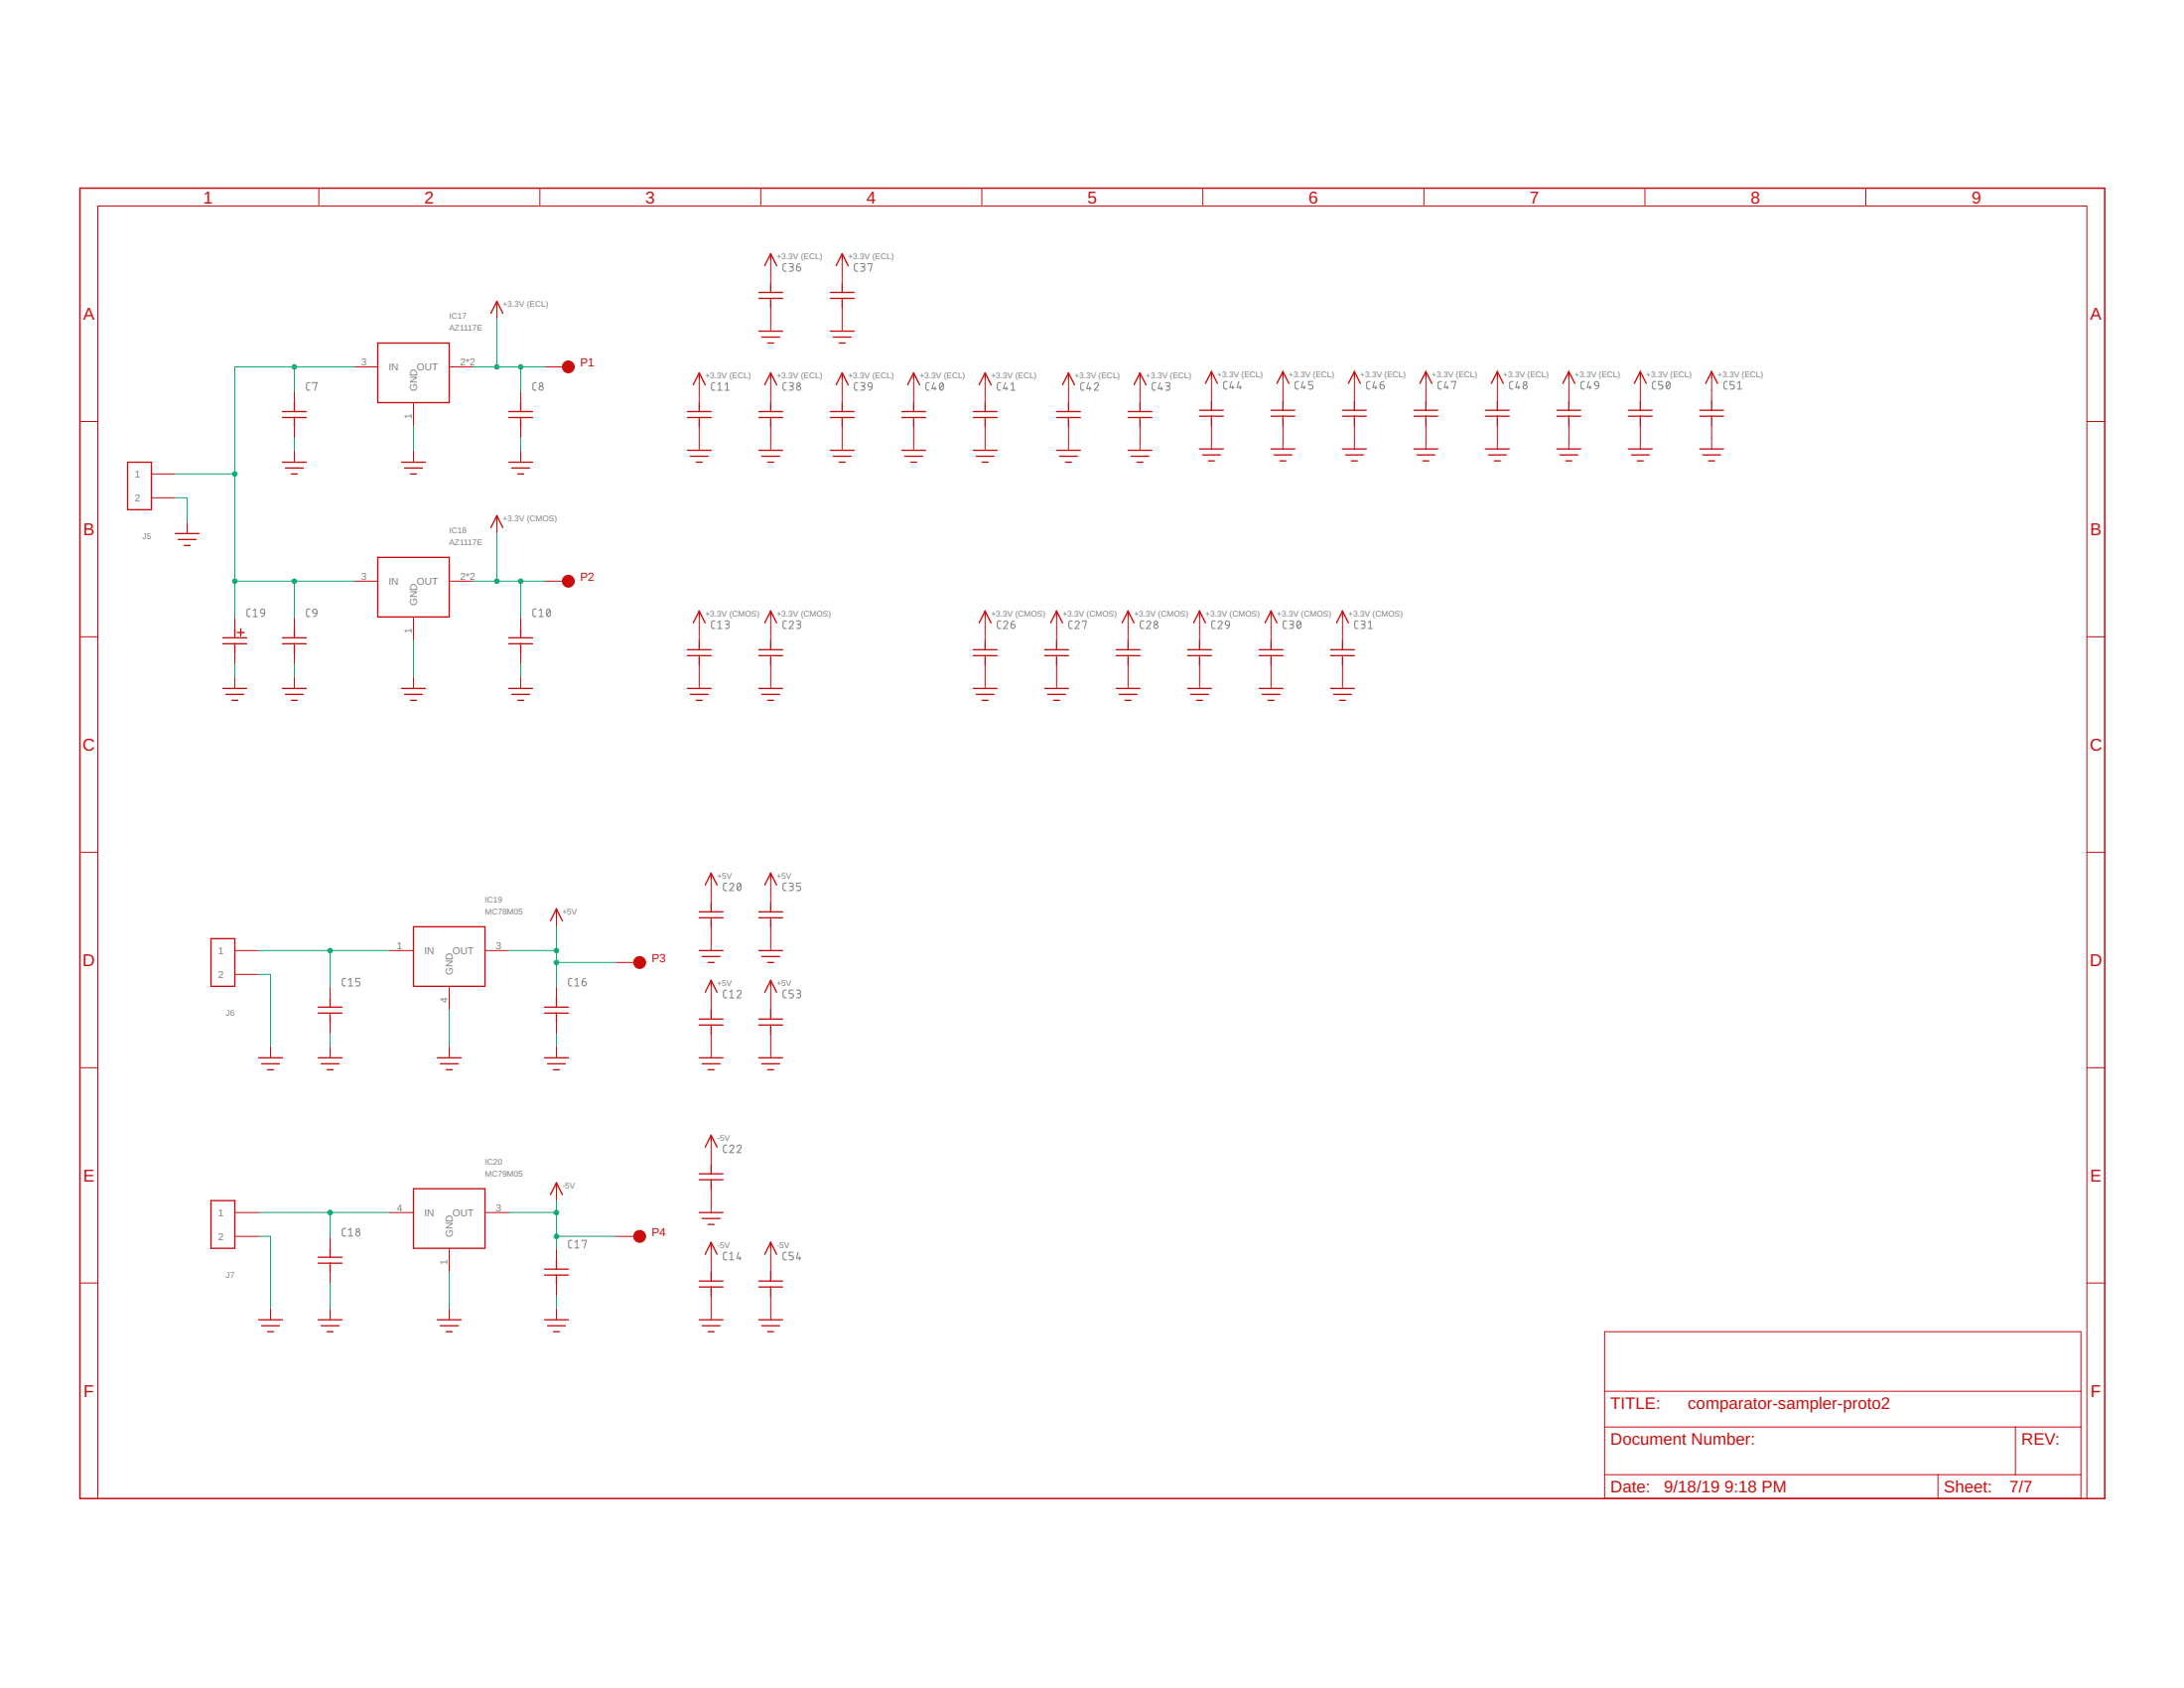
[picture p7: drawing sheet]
<svg xmlns="http://www.w3.org/2000/svg" width="279mm" height="216mm" viewBox="0 0 279 216" stroke-linecap="round" stroke-linejoin="round" font-family="sans-serif">
<g fill="none" stroke="#808080" stroke-width=".13">
<path d="M100.6 33.7h-.3l-.1 .2v.7l.2 .1h.2M101 33.7h.3a.21 .21 0 0 1 .2 .2 .21 .21 0 0 1-.2 .2h-.2M101.2 34.1a.28 .28 0 0 1 .3 .3 .28 .28 0 0 1-.3 .3h-.2M101.9 34.1h.3a.27 .27 0 0 1 .2 .3 .27 .27 0 0 1-.2 .3 .27 .27 0 0 1-.3-.3zM102.3 33.7a.43 .43 0 0 0-.4 .4M109.7 33.7h-.3l-.1 .2v.7l.2 .1h.2M110.1 33.7h.3a.21 .21 0 0 1 .2 .2 .21 .21 0 0 1-.2 .2h-.2M110.4 34.1a.28 .28 0 0 1 .2 .3 .28 .28 0 0 1-.2 .3h-.3M111 33.8v-.1h.6l-.3 1M39.6 48.9l-.3 .1-.1 .2v.6l.4 .1M40 49v-.1h.6l-.3 1M68.6 48.9l-.3 .1-.1 .2v.6l.4 .1"/>
<path d="M91.5 48.9l-.4 .1-.1 .2 .1 .6 .4 .1M91.8 49.9h.6M91.8 49.2l.3-.3v1M92.8 49.9h.5M92.8 49.2l.2-.3v1M100.6 48.9l-.3 .1-.1 .2v.6l.4 .1M101 48.9h.3l.2 .1v.3l-.4 .1M101.2 49.4h.1a.27 .27 0 0 1 .2 .3 .27 .27 0 0 1-.3 .2h-.2M109.7 48.9l-.3 .1-.1 .2v.6l.4 .1M110.1 48.9h.3l.2 .1v.3l-.4 .1M110.4 49.4h.1a.27 .27 0 0 1 .1 .3 .27 .27 0 0 1-.2 .2h-.3M111.1 49h.2a.24 .24 0 0 1 .3 .2v.3h-.5l-.1-.2z"/>
<path d="M111.6 49.5a.43 .43 0 0 1-.5 .4M118.9 48.9l-.3 .1-.2 .2 .1 .6 .1 .1h.3M119.5 48.9l-.3 .8h.6M119.6 49.5v.4M120.3 49l.1-.1a.57 .57 0 0 1 0 1 .62 .62 0 0 1-.1-.9zM120.7 49.2l-.5 .5M128 48.9l-.3 .1-.1 .2v.6l.1 .1h.3M128.6 48.9l-.2 .8h.5M128.8 49.5v.4M129.3 49.9h.6M129.3 49.2l.3-.3v1M138.7 48.9l-.3 .1-.1 .2v.6l.1 .1h.3"/>
<path d="M139.3 48.9l-.3 .8h.6M139.4 49.5v.4M140 49.2a.26 .26 0 0 1 .4-.2 .26 .26 0 0 1 0 .4l-.4 .5h.5M147.8 48.9l-.3 .1-.1 .2v.6l.1 .1h.3M148.4 48.9l-.2 .8h.5M148.6 49.5v.4M149.1 48.9h.4l.1 .1v.3l-.4 .1M149.4 49.4h.1a.27 .27 0 0 1 .2 .3 .27 .27 0 0 1-.3 .2h-.3M157 48.8h-.3l-.2 .2 .1 .7 .4 .1M157.5 48.8l-.2 .8h.6M157.7 49.3v.5M158.5 48.8l-.2 .8h.5"/>
<path d="M158.6 49.3v.5M166.1 48.8h-.3l-.1 .2v.7l.4 .1M166.7 48.8l-.2 .8h.5M166.9 49.3v.5M168 48.8h-.6v.4h.3a.27 .27 0 0 1 .3 .3 .27 .27 0 0 1-.3 .3h-.3M175.3 48.8h-.4l-.1 .2 .1 .7 .4 .1M175.8 48.8l-.2 .8h.6M176 49.3v.5M176.6 49.2h.3a.28 .28 0 0 1 .2 .4 .28 .28 0 0 1-.3 .2 .28 .28 0 0 1-.2-.3zM177 48.8a.43 .43 0 0 0-.4 .4M184.4 48.8h-.3l-.1 .2v.7l.4 .1M185 48.8l-.2 .8h.5"/>
<path d="M185.1 49.3v.5M185.7 48.9v-.1h.5l-.2 1M193.5 48.8h-.3l-.1 .2v.7l.4 .1M194.1 48.8l-.2 .8h.5M194.3 49.3v.5M202.7 48.8h-.3l-.1 .2v.7l.4 .1M203.3 48.8l-.2 .8h.5M203.4 49.3v.5M204 48.9a.28 .28 0 0 1 .3-.1 .28 .28 0 0 1 .2 .3v.2h-.3l-.2-.1zM204.5 49.3a.43 .43 0 0 1-.4 .5M211.8 48.8h-.3l-.1 .2v.7l.4 .1M212.7 48.8h-.5v.4h.3a.27 .27 0 0 1 .2 .3 .27 .27 0 0 1-.2 .3h-.3"/>
<path d="M213.3 48.8h.1a.57 .57 0 0 1 0 1 .6 .6 0 0 1-.1-1zM213.6 49l-.4 .6M221 48.8h-.3l-.1 .2v.7l.4 .1M221.9 48.8h-.6v.4h.4a.27 .27 0 0 1 .2 .3 .27 .27 0 0 1-.2 .3h-.4M222.3 49.8h.5M222.3 49l.2-.2v1M32 77.9h-.3l-.1 .2v.7l.4 .1M32.4 78.9h.5M32.4 78.1l.3-.2v1M33.4 78a.27 .27 0 0 1 .3-.1 .27 .27 0 0 1 .2 .3v.2h-.5l-.1-.2zM33.9 78.4a.43 .43 0 0 1-.5 .5M39.6 77.9h-.3l-.1 .2v.7l.4 .1"/>
<path d="M40 78a.28 .28 0 0 1 .3-.1 .28 .28 0 0 1 .3 .3v.2h-.4l-.2-.1zM40.6 78.4a.43 .43 0 0 1-.5 .5M68.6 77.9h-.3l-.1 .2v.7l.4 .1M69 78.9h.5M69 78.1l.2-.2v1M70 77.9h.2a.57 .57 0 0 1 0 1 .6 .6 0 0 1-.2-1zM70.4 78.1l-.4 .6M91.5 79.4h-.4l-.1 .2 .1 .7 .4 .1M91.8 79.6l.3-.2v1M92.8 79.4h.3a.22 .22 0 0 1 .2 .2 .22 .22 0 0 1-.2 .3h-.2M93 79.9a.26 .26 0 0 1 .3 .2 .26 .26 0 0 1-.3 .3h-.2M100.6 79.4h-.3l-.1 .2v.7l.4 .1"/>
<path d="M101 79.6a.26 .26 0 0 1 .3-.2 .26 .26 0 0 1 .1 .5l-.4 .5h.5M101.9 79.4h.3a.22 .22 0 0 1 .2 .2 .22 .22 0 0 1-.2 .3h-.2M102.2 79.9a.26 .26 0 0 1 .2 .2 .26 .26 0 0 1-.2 .3h-.3M128 79.4h-.3l-.1 .2v.7l.1 .1h.3M128.4 79.6a.27 .27 0 0 1 .4-.2 .27 .27 0 0 1 0 .5l-.4 .5h.5M129.3 79.9h.3a.27 .27 0 0 1 .3 .3 .27 .27 0 0 1-.3 .2 .27 .27 0 0 1-.3-.3zM129.8 79.4a.43 .43 0 0 0-.5 .5M137.2 79.4h-.4l-.1 .2 .1 .7v.1h.4M137.5 79.6a.27 .27 0 0 1 .4-.2 .27 .27 0 0 1 .1 .5l-.5 .5h.6M138.5 79.5v-.1h.5l-.3 1M146.3 79.4h-.3l-.1 .2v.7l.1 .1h.3M146.7 79.6a.27 .27 0 0 1 .4-.2 .27 .27 0 0 1 0 .5l-.4 .5h.5"/>
<path d="M155.5 79.4h-.4l-.1 .2v.7l.5 .1M155.8 79.6a.27 .27 0 0 1 .4-.2 .27 .27 0 0 1 .1 .5l-.5 .5h.6M156.8 79.5a.27 .27 0 0 1 .3-.1 .27 .27 0 0 1 .2 .3v.3l-.4-.1-.2-.2zM157.3 80a.43 .43 0 0 1-.4 .4M164.6 79.4h-.3l-.1 .2v.7l.4 .1M165 79.4h.3a.22 .22 0 0 1 .2 .2 .22 .22 0 0 1-.1 .2l-.3 .1M165.2 79.9a.26 .26 0 0 1 .3 .2 .26 .26 0 0 1-.3 .3h-.2M166.1 79.5l.1-.1a.57 .57 0 0 1 0 1 .58 .58 0 0 1-.1-.9zM166.4 79.6l-.5 .6M173.7 79.4h-.3l-.1 .2v.7l.4 .1M174.1 79.4h.3a.22 .22 0 0 1 .2 .2 .22 .22 0 0 1-.2 .3h-.2M174.4 79.9a.26 .26 0 0 1 .2 .2 .26 .26 0 0 1-.2 .3h-.3"/>
<path d="M175 79.6l.3-.2v1M91.8 80.4h.6M175 80.4h.6M93 112.9l-.3 .1-.1 .2v.6l.4 .1M93.3 113.2a.26 .26 0 0 1 .4-.2 .26 .26 0 0 1 .1 .4l-.5 .5h.6M94.4 113l.2-.1a.59 .59 0 0 1 0 1 .63 .63 0 0 1-.2-.9zM94.8 113.2l-.5 .5M100.6 112.9l-.3 .1-.1 .2v.6l.4 .1M101 112.9h.3a.21 .21 0 0 1 .2 .3 .21 .21 0 0 1-.2 .2h-.2M101.2 113.4a.28 .28 0 0 1 .3 .2 .28 .28 0 0 1-.3 .3h-.2M102.4 112.9h-.5v.5h.3a.28 .28 0 0 1 .2 .2 .28 .28 0 0 1-.2 .3h-.3M44.2 125.1l-.3 .1-.1 .1v.7l.2 .1h.2"/>
<path d="M44.6 126.1h.5M44.6 125.3l.3-.2v1M46.1 125.1h-.6v.5h.5l.1 .2-.1 .3h-.5M73.2 125.1l-.3 .1-.2 .1 .1 .7 .2 .1h.2M73.5 126.1h.6M73.5 125.3l.3-.2v1M74.5 125.6h.3a.27 .27 0 0 1 .2 .3 .27 .27 0 0 1-.3 .2 .27 .27 0 0 1-.2-.3zM74.9 125.1a.43 .43 0 0 0-.4 .5M93 126.6l-.3 .1-.1 .2v.6l.2 .1h.2M93.3 127.6h.6M93.3 126.9l.3-.3v1M94.3 126.9a.27 .27 0 0 1 .4-.2 .27 .27 0 0 1 0 .4l-.4 .5h.5"/>
<path d="M100.6 126.6l-.3 .1-.1 .2v.6l.2 .1h.2M101.5 126.6h-.5v.5h.3a.28 .28 0 0 1 .2 .3 .28 .28 0 0 1-.2 .2h-.3M101.9 126.6h.3a.22 .22 0 0 1 .2 .3 .22 .22 0 0 1-.2 .2h-.2M102.2 127.1a.28 .28 0 0 1 .2 .3 .28 .28 0 0 1-.2 .2h-.3M44.2 157.1l-.3 .1-.1 .1v.7l.4 .1M44.6 157.3l.3-.2v1M44.6 158.1h.5M73.2 158.6l-.3 .1-.2 .2 .1 .6 .4 .1M73.5 158.9l.3-.3v1M73.5 159.6h.6M74.5 158.7v-.1h.5l-.3 1M93 146.5h-.3l-.1 .2v.6l.4 .1"/>
<path d="M93.3 146.7a.26 .26 0 0 1 .4-.2 .26 .26 0 0 1 .1 .4l-.5 .5h.6M94.3 146.7a.27 .27 0 0 1 .4-.2 .27 .27 0 0 1 0 .4l-.4 .5h.5M93 160.2h-.3l-.1 .2v.6l.4 .1M93.3 161.1h.6M93.3 160.4l.3-.2v.9M94.5 160.2l-.2 .7h.5M94.7 160.7v.4M100.6 160.2h-.3l-.1 .2v.6l.4 .1M101.5 160.2h-.5v.4h.3a.27 .27 0 0 1 .2 .3 .27 .27 0 0 1-.2 .2h-.3M102.1 160.2l-.2 .7h.5M102.3 160.7v.4"/>
<circle cx="69.2" cy="49.6" r=".27"/>
<circle cx="69.2" cy="49.2" r=".22"/>
<circle cx="102.2" cy="49.6" r=".27"/>
<circle cx="102.2" cy="49.2" r=".21"/>
<circle cx="195.1" cy="49" r=".21"/>
<circle cx="195.1" cy="49.5" r=".27"/>
<circle cx="147.9" cy="79.6" r=".22"/>
<circle cx="147.9" cy="80.1" r=".27"/>
<circle cx="45.8" cy="157.3" r=".21"/>
<circle cx="45.8" cy="157.8" r=".27"/>
</g>
<g fill="none" stroke="#c90d0c" stroke-width=".13">
<path d="M40.8 24.1v2.3M63.6 39.3v1.5M69.1 24.1v2.3M97.3 24.1v2.3M98.6 33.2v3.1M98.6 39.3v3.1M107.7 33.2v3.1M107.7 39.3v3.1M125.6 24.1v2.3M153.9 24.1v2.3M182.2 24.1v2.3M210.4 24.1v2.3"/>
<path d="M238.7 24.1v2.3M10.2 53.9h2.3M37.7 50v1.5M37.7 54.5v1.6M37.7 57.6v1.5M45.3 46.9h3M52.9 51.5v3M52.9 57.6v1.5M57.5 46.9h3M66.6 50v1.5M66.6 54.5v1.6M66.6 57.6v1.5"/>
<path d="M69.7 46.9h3M89.5 48.5v3M89.5 54.5v3.1M98.6 48.5v3M98.6 54.5v3.1M107.7 48.5v3M107.7 54.5v3.1M116.9 48.5v3M116.9 54.5v3.1M126 48.5v3M126 54.5v3.1M136.7 48.5v3"/>
<path d="M136.7 54.5v3.1M145.8 48.5v3M145.8 54.5v3.1M155 48.3v3M155 54.4v3M164.1 48.3v3M164.1 54.4v3M173.3 48.3v3M173.3 54.4v3M182.4 48.3v3M182.4 54.4v3M191.6 48.3v3"/>
<path d="M191.6 54.4v3M200.7 48.3v3M200.7 54.4v3M209.8 48.3v3M209.8 54.4v3M219 48.3v3M219 54.4v3M267 53.9h2.3M19.4 63.7h3M19.4 60.6h3M23.9 66.7v1.5M30 78.9v1.5"/>
<path d="M37.7 78.9v1.5M45.3 74.3h3M52.9 78.9v3.1M57.5 74.3h3M63.6 66.7v1.5M66.6 78.9v1.5M69.7 74.3h3M89.5 78.9v3.1M98.6 78.9v3.1M126 78.9v3.1M135.2 78.9v3.1M144.3 78.9v3.1"/>
<path d="M153.5 78.9v3.1M162.6 78.9v3.1M171.7 78.9v3.1M10.2 81.4h2.3M30 83.5v1.5M30 86.5v1.6M37.7 83.5v1.5M37.7 86.5v1.6M52.9 86.5v1.6M66.6 83.5v1.5M66.6 86.5v1.6M89.5 85v3.1"/>
<path d="M98.6 85v3.1M126 85v3.1M135.2 85v3.1M144.3 85v3.1M153.5 85v3.1M162.6 85v3.1M171.7 85v3.1M267 81.4h2.3M10.2 109h2.3M71.2 117v1.5M91 112.4v3.1M91 118.5v3.1"/>
<path d="M98.6 112.4v3.1M98.6 118.5v3.1M267 109h2.3M10.2 136.6h2.3M30 121.6h3.1M30 124.6h3.1M34.6 133.8v1.5M42.2 126.2v1.5M42.2 130.7v1.5M42.2 133.8v1.5M49.8 121.6h3.1M57.5 126.2v3"/>
<path d="M57.5 133.8v1.5M62 121.6h3.1M71.2 126.2v1.5M71.2 130.7v1.5M71.2 133.8v1.5M78.8 123.1h3M91 126.2v3M91 132.2v3.1M98.6 126.2v3M98.6 132.2v3.1M267 136.6h2.3M30 155.1h3.1"/>
<path d="M30 158.1h3.1M42.2 158.1v1.6M49.8 155.1h3.1M57.5 159.7v3M62 155.1h3.1M71.2 152v1.6M71.2 159.7v1.5M78.8 158.1h3M91 146v3M91 152v3.1M91 159.7v3M98.6 159.7v3"/>
<path d="M10.2 164.1h2.3M34.6 167.3v1.5M42.2 162.7v1.5M42.2 167.3v1.5M57.5 167.3v1.5M71.2 164.2v1.6M71.2 167.3v1.5M91 165.8v3M98.6 165.8v3M205.3 170.3h60.9v21.4h-60.9zM205.3 177.9h60.9M267 164.1h2.3"/>
<path d="M12.5 191.7v-165.3h254.5v165.3M205.3 182.5h60.9M205.3 188.6h60.9M247.9 188.6v3.1M257.8 182.5v6.1"/>
</g>
<g fill="none" stroke="#c90d0c" stroke-width=".17">
<path d="M63.6 38.5v.8M63.6 38.5l-.8 1.6M63.6 38.5l.7 1.6M97.1 37.4h3M97.1 38.2h3M98.6 32.4v.8M98.6 36.3v1.1M98.6 38.2v1.1M98.6 32.4l-.8 1.6M98.6 32.4l.8 1.6M106.2 37.4h3.1M106.2 38.2h3.1"/>
<path d="M107.7 32.4v.8M107.7 36.3v1.1M107.7 38.2v1.1M107.7 32.4l-.7 1.6M107.7 32.4l.8 1.6M16.3 59.1h3.1v6.1h-3.1zM36.1 52.6h3.1M36.1 53.4h3.1M36.1 59.1h3.1M36.5 59.9h2.3M37.7 51.5v1.1M37.7 53.4v1.1"/>
<path d="M48.3 43.9h9.2v7.6h-9.2zM51.4 59.1h3M51.8 59.9h2.2M65.1 52.6h3M65.1 53.4h3M65.1 59.1h3M65.5 59.9h2.3M66.6 51.5v1.1M66.6 53.4v1.1M87.9 52.6h3.1M87.9 53.4h3.1M87.9 57.6h3.1"/>
<path d="M88.3 58.4h2.3M89.1 59.1h.7M89.5 47.7v.8M89.5 51.5v1.1M89.5 53.4v1.1M89.5 47.7l-.8 1.5M89.5 47.7l.7 1.5M97.1 52.6h3M97.1 53.4h3M97.1 57.6h3M97.1 42.4h3M97.5 58.4h2.2"/>
<path d="M97.5 43.1h2.2M98.2 43.9h.8M98.2 59.1h.8M98.6 47.7v.8M98.6 51.5v1.1M98.6 53.4v1.1M98.6 47.7l-.8 1.5M98.6 47.7l.8 1.5M106.2 52.6h3.1M106.2 53.4h3.1M106.2 57.6h3.1M106.2 42.4h3.1"/>
<path d="M106.6 58.4h2.3M106.6 43.1h2.3M107.4 43.9h.7M107.4 59.1h.7M107.7 47.7v.8M107.7 51.5v1.1M107.7 53.4v1.1M107.7 47.7l-.7 1.5M107.7 47.7l.8 1.5M115.4 52.6h3M115.4 53.4h3M115.4 57.6h3"/>
<path d="M115.7 58.4h2.3M116.5 59.1h.8M116.9 47.7v.8M116.9 51.5v1.1M116.9 53.4v1.1M116.9 47.7l-.8 1.5M116.9 47.7l.7 1.5M124.5 52.6h3.1M124.5 53.4h3.1M124.5 57.6h3.1M124.9 58.4h2.3M125.6 59.1h.8"/>
<path d="M126 47.7v.8M126 51.5v1.1M126 53.4v1.1M126 47.7l-.7 1.5M126 47.7l.8 1.5M135.2 52.6h3M135.2 53.4h3M135.2 57.6h3M135.6 58.4h2.2M136.3 59.1h.8M136.7 47.7v.8M136.7 51.5v1.1"/>
<path d="M136.7 53.4v1.1M136.7 47.7l-.8 1.5M136.7 47.7l.8 1.5M144.3 52.6h3.1M144.3 53.4h3.1M144.3 57.6h3.1M144.7 58.4h2.3M145.5 59.1h.7M145.8 47.7v.8M145.8 51.5v1.1M145.8 53.4v1.1M145.8 47.7l-.7 1.5"/>
<path d="M145.8 47.7l.8 1.5M153.5 52.5h3M153.5 53.2h3M153.5 57.4h3M153.8 58.2h2.3M154.6 58.9h.8M155 47.5v.8M155 51.3v1.2M155 53.2v1.2M155 47.5l-.8 1.5M155 47.5l.7 1.5M162.6 52.5h3.1"/>
<path d="M162.6 53.2h3.1M162.6 57.4h3.1M163 58.2h2.3M163.7 58.9h.8M164.1 47.5v.8M164.1 51.3v1.2M164.1 53.2v1.2M164.1 47.5l-.7 1.5M164.1 47.5l.8 1.5M171.7 52.5h3.1M171.7 53.2h3.1M171.7 57.4h3.1"/>
<path d="M172.1 58.2h2.3M172.9 58.9h.8M173.3 47.5v.8M173.3 51.3v1.2M173.3 53.2v1.2M173.3 47.5l-.8 1.5M173.3 47.5l.7 1.5M180.9 52.5h3M180.9 53.2h3M180.9 57.4h3M181.3 58.2h2.3M182 58.9h.8"/>
<path d="M182.4 47.5v.8M182.4 51.3v1.2M182.4 53.2v1.2M182.4 47.5l-.7 1.5M182.4 47.5l.8 1.5M190 52.5h3.1M190 53.2h3.1M190 57.4h3.1M190.4 58.2h2.3M191.2 58.9h.7M191.6 47.5v.8M191.6 51.3v1.2"/>
<path d="M191.6 53.2v1.2M191.6 47.5l-.8 1.5M191.6 47.5l.7 1.5M199.2 52.5h3M199.2 53.2h3M199.2 57.4h3M199.6 58.2h2.2M200.3 58.9h.8M200.7 47.5v.8M200.7 51.3v1.2M200.7 53.2v1.2M200.7 47.5l-.8 1.5"/>
<path d="M200.7 47.5l.8 1.5M208.3 52.5h3.1M208.3 53.2h3.1M208.3 57.4h3.1M208.7 58.2h2.3M209.5 58.9h.7M209.8 47.5v.8M209.8 51.3v1.2M209.8 53.2v1.2M209.8 47.5l-.7 1.5M209.8 47.5l.8 1.5M217.4 52.5h3.1"/>
<path d="M217.4 53.2h3.1M217.4 57.4h3.1M217.8 58.2h2.3M218.6 58.9h.8M219 47.5v.8M219 51.3v1.2M219 53.2v1.2M219 47.5l-.8 1.5M219 47.5l.7 1.5M22.4 68.2h3.1M22.8 69h2.3M23.6 69.8h.7"/>
<path d="M37.3 60.6h.7M48.3 71.3h9.2v7.6h-9.2zM52.5 60.6h.8M63.6 66v.7M63.6 66l-.8 1.5M63.6 66l.7 1.5M66.2 60.6h.8M89.5 78.1v.8M89.5 78.1l-.8 1.6M89.5 78.1l.7 1.6M98.6 78.1v.8M98.6 78.1l-.8 1.6"/>
<path d="M98.6 78.1l.8 1.6M126 78.1v.8M126 78.1l-.7 1.6M126 78.1l.8 1.6M135.2 78.1v.8M135.2 78.1l-.8 1.6M135.2 78.1l.7 1.6M144.3 78.1v.8M144.3 78.1l-.7 1.6M144.3 78.1l.8 1.6M153.5 78.1v.8M153.5 78.1l-.8 1.6"/>
<path d="M153.5 78.1l.7 1.6M162.6 78.1v.8M162.6 78.1l-.8 1.6M162.6 78.1l.8 1.6M171.7 78.1v.8M171.7 78.1l-.7 1.6M171.7 78.1l.8 1.6M28.5 81.6h3.1M28.5 82.3h3.1M28.5 88.1h3.1M28.9 88.8h2.3M29.7 89.6h.7"/>
<path d="M30 80.4v1.2M30 82.3v1.2M30.3 80.9h.9M30.8 80.4v.9M36.1 81.6h3.1M36.1 82.3h3.1M36.1 88.1h3.1M36.5 88.8h2.3M37.3 89.6h.7M37.7 80.4v1.2M37.7 82.3v1.2M51.4 88.1h3"/>
<path d="M51.8 88.8h2.2M52.5 89.6h.8M65.1 81.6h3M65.1 82.3h3M65.1 88.1h3M65.5 88.8h2.3M66.2 89.6h.8M66.6 80.4v1.2M66.6 82.3v1.2M87.9 88.1h3.1M87.9 83.1h3.1M87.9 83.9h3.1"/>
<path d="M88.3 88.8h2.3M89.1 89.6h.7M89.5 82v1.1M89.5 83.9v1.1M97.1 88.1h3M97.1 83.1h3M97.1 83.9h3M97.5 88.8h2.2M98.2 89.6h.8M98.6 82v1.1M98.6 83.9v1.1M124.5 88.1h3.1"/>
<path d="M124.5 83.1h3.1M124.5 83.9h3.1M124.9 88.8h2.3M125.6 89.6h.8M126 82v1.1M126 83.9v1.1M133.6 88.1h3.1M133.6 83.1h3.1M133.6 83.9h3.1M134 88.8h2.3M134.8 89.6h.8M135.2 82v1.1"/>
<path d="M135.2 83.9v1.1M142.8 88.1h3M142.8 83.1h3M142.8 83.9h3M143.2 88.8h2.3M143.9 89.6h.8M144.3 82v1.1M144.3 83.9v1.1M151.9 88.1h3.1M151.9 83.1h3.1M151.9 83.9h3.1M152.3 88.8h2.3"/>
<path d="M153.1 89.6h.7M153.5 82v1.1M153.5 83.9v1.1M161.1 88.1h3M161.1 83.1h3M161.1 83.9h3M161.5 88.8h2.2M162.2 89.6h.8M162.6 82v1.1M162.6 83.9v1.1M170.2 88.1h3.1M170.2 83.1h3.1"/>
<path d="M170.2 83.9h3.1M170.6 88.8h2.3M171.4 89.6h.7M171.7 82v1.1M171.7 83.9v1.1M52.9 118.5h9.1v7.7h-9.1zM71.2 116.2v.8M71.2 116.2l-.8 1.6M71.2 116.2l.7 1.6M89.5 116.6h3M89.5 117.4h3M91 111.7v.7"/>
<path d="M91 115.5v1.1M91 117.4v1.1M91 111.7l-.8 1.5M91 111.7l.7 1.5M97.1 116.6h3M97.1 117.4h3M98.6 111.7v.7M98.6 115.5v1.1M98.6 117.4v1.1M98.6 111.7l-.8 1.5M98.6 111.7l.8 1.5M27 120.1h3v6.1h-3z"/>
<path d="M33.1 135.3h3M33.5 136.1h2.3M34.2 136.8h.8M40.7 135.3h3.1M40.7 128.8h3.1M40.7 129.6h3.1M41.1 136.1h2.3M41.8 136.8h.8M42.2 127.7v1.1M42.2 129.6v1.1M55.9 135.3h3.1M56.3 136.1h2.3"/>
<path d="M57.1 136.8h.7M69.7 135.3h3M69.7 128.8h3M69.7 129.6h3M70 136.1h2.3M70.8 136.8h.8M71.2 127.7v1.1M71.2 129.6v1.1M89.5 135.3h3M89.5 121.6h3M89.5 130.3h3M89.5 131.1h3"/>
<path d="M89.8 136.1h2.3M89.8 122.3h2.3M90.6 136.8h.8M90.6 123.1h.8M91 125.4v.8M91 129.2v1.1M91 131.1v1.1M91 125.4l-.8 1.5M91 125.4l.7 1.5M97.1 135.3h3M97.1 121.6h3M97.1 130.3h3"/>
<path d="M97.1 131.1h3M97.5 136.1h2.2M97.5 122.3h2.2M98.2 136.8h.8M98.2 123.1h.8M98.6 125.4v.8M98.6 129.2v1.1M98.6 131.1v1.1M98.6 125.4l-.8 1.5M98.6 125.4l.8 1.5M27 153.6h3v6.1h-3zM42.2 159.7v1.1"/>
<path d="M52.9 152h9.1v7.7h-9.1zM71.2 151.3v.7M71.2 151.3l-.8 1.5M71.2 151.3l.7 1.5M89.5 150.1h3M89.5 150.9h3M89.5 155.1h3M89.8 155.9h2.3M90.6 156.6h.8M91 145.2v.8M91 149v1.1M91 150.9v1.1"/>
<path d="M91 158.9v.8M91 145.2l-.8 1.5M91 145.2l.7 1.5M91 158.9l-.8 1.5M91 158.9l.7 1.5M98.6 158.9v.8M98.6 158.9l-.8 1.5M98.6 158.9l.8 1.5M33.1 168.8h3M33.5 169.6h2.3M34.2 170.3h.8M40.7 160.8h3.1"/>
<path d="M40.7 161.6h3.1M40.7 168.8h3.1M41.1 169.6h2.3M41.8 170.3h.8M42.2 161.6v1.1M55.9 168.8h3.1M56.3 169.6h2.3M57.1 170.3h.7M69.7 162.3h3M69.7 163.1h3M69.7 168.8h3M70 169.6h2.3"/>
<path d="M70.8 170.3h.8M71.2 161.2v1.1M71.2 163.1v1.1M89.5 168.8h3M89.5 163.9h3M89.5 164.6h3M89.8 169.6h2.3M90.6 170.3h.8M91 162.7v1.2M91 164.6v1.2M97.1 168.8h3M97.1 163.9h3"/>
<path d="M97.1 164.6h3M97.5 169.6h2.2M98.2 170.3h.8M98.6 162.7v1.2M98.6 164.6v1.2"/>
</g>
<g fill="#c90d0c" stroke="#c90d0c" stroke-width=".13">
<circle cx="72.7" cy="46.9" r=".76"/>
<circle cx="72.7" cy="74.3" r=".76"/>
<circle cx="81.8" cy="123.1" r=".76"/>
<circle cx="81.8" cy="158.1" r=".76"/>
</g>
<path d="M10.2 24.1h259.1v167.6h-259.1z" fill="none" stroke="#c90d0c" stroke-width=".19"/>
<g fill="none" stroke="#0dab76" stroke-width=".13">
<path d="M37.7 46.9v3.1M37.7 56.1v1.5M45.3 46.9h-15.3v32M52.9 54.5v3.1M60.5 46.9h9.2M63.6 40.8v6.1M66.6 46.9v3.1M66.6 56.1v1.5M22.4 63.7h1.5v3M22.4 60.6h7.6M30 74.3h15.3M37.7 74.3v4.6"/>
<path d="M60.5 74.3h9.2M63.6 68.2v6.1M66.6 74.3v4.6M30 85v1.5M37.7 85v1.5M52.9 82v4.5M66.6 85v1.5M71.2 118.5v7.7M33.1 124.6h1.5v9.2M33.1 121.6h16.7M42.2 121.6v4.6M42.2 132.2v1.6"/>
<path d="M57.5 129.2v4.6M65.1 121.6h6.1M71.2 132.2v1.6M71.2 123.1h7.6M33.1 158.1h1.5v9.2M33.1 155.1h16.7M42.2 155.1v3M65.1 155.1h6.1M71.2 158.1h7.6M71.2 153.6v6.1M42.2 164.2v3.1M57.5 162.7v4.6"/>
<path d="M71.2 165.8v1.5"/>
</g>
<g fill="#0dab76" stroke="#0dab76" stroke-width=".13">
<circle cx="30" cy="60.6" r=".3"/>
<circle cx="37.7" cy="46.9" r=".3"/>
<circle cx="37.7" cy="74.3" r=".3"/>
<circle cx="30" cy="74.3" r=".3"/>
<circle cx="66.6" cy="46.9" r=".3"/>
<circle cx="63.6" cy="46.9" r=".3"/>
<circle cx="66.6" cy="74.3" r=".3"/>
<circle cx="63.6" cy="74.3" r=".3"/>
<circle cx="42.2" cy="121.6" r=".3"/>
<circle cx="42.2" cy="155.1" r=".3"/>
<circle cx="71.2" cy="155.1" r=".3"/>
<circle cx="71.2" cy="158.1" r=".3"/>
<circle cx="71.2" cy="121.6" r=".3"/>
<circle cx="71.2" cy="123.1" r=".3"/>
</g>
<g font-size="2.2" fill="#c90d0c">
<text x="26" y="26">1</text>
<text x="54.3" y="26">2</text>
<text x="82.6" y="26">3</text>
<text x="110.9" y="26">4</text>
<text x="139.1" y="26">5</text>
<text x="167.4" y="26">6</text>
<text x="195.7" y="26">7</text>
<text x="224" y="26">8</text>
<text x="252.2" y="26">9</text>
<text x="10.6" y="40.9">A</text>
<text x="267.4" y="40.9">A</text>
<text x="10.6" y="68.5">B</text>
<text x="267.4" y="68.5">B</text>
<text x="10.6" y="96">C</text>
<text x="267.3" y="96">C</text>
<text x="10.6" y="123.6">D</text>
<text x="267.3" y="123.6">D</text>
<text x="10.6" y="151.1">E</text>
<text x="267.4" y="151.1">E</text>
<text x="10.7" y="178.7">F</text>
<text x="267.4" y="178.7">F</text>
</g>
<g font-size="2.1" fill="#c90d0c">
<text x="206" y="180.2">TITLE:</text>
<text x="206" y="184.8">Document Number:</text>
<text x="215.9" y="180.2">comparator-sampler-proto2</text>
<text x="258.6" y="184.8">REV:</text>
<text x="206" y="190.9">Date:</text>
<text x="212.9" y="190.9">9/18/19</text>
<text x="220.6" y="190.9">9:18 PM</text>
<text x="248.7" y="190.9">Sheet:</text>
<text x="257.1" y="190.9">7/7</text>
</g>
<g font-size="1.5" fill="#c90d0c">
<text x="74.2" y="46.9">P1</text>
<text x="74.2" y="74.3">P2</text>
<text x="83.4" y="123.1">P3</text>
<text x="83.4" y="158.1">P4</text>
</g>
<g font-size="1.3" fill="#808080">
<text x="46.2" y="46.7">3</text>
<text x="49.7" y="47.4">IN</text>
<text x="53.3" y="47.4">OUT</text>
<text x="58.9" y="46.7">2*2</text>
<text x="52.7" y="53.6" transform="rotate(-90 52.7 53.6)">1</text>
<text x="53.3" y="50.1" transform="rotate(-90 53.3 50.1)">GND</text>
<text x="17.2" y="64.1">2</text>
<text x="17.2" y="61.1">1</text>
<text x="46.2" y="74.1">3</text>
<text x="49.7" y="74.8">IN</text>
<text x="53.3" y="74.8">OUT</text>
<text x="53.3" y="77.5" transform="rotate(-90 53.3 77.5)">GND</text>
<text x="58.9" y="74.1">2*2</text>
<text x="52.7" y="81" transform="rotate(-90 52.7 81)">1</text>
<text x="27.9" y="125.1">2</text>
<text x="27.9" y="122">1</text>
<text x="50.8" y="121.4">1</text>
<text x="54.3" y="122">IN</text>
<text x="57.9" y="122">OUT</text>
<text x="57.9" y="124.7" transform="rotate(-90 57.9 124.7)">GND</text>
<text x="63.4" y="121.4">3</text>
<text x="57.2" y="128.3" transform="rotate(-90 57.2 128.3)">4</text>
<text x="27.9" y="155.6">1</text>
<text x="50.8" y="154.9">4</text>
<text x="54.3" y="155.6">IN</text>
<text x="57.9" y="155.6">OUT</text>
<text x="63.4" y="154.9">3</text>
<text x="27.9" y="158.6">2</text>
<text x="57.2" y="161.8" transform="rotate(-90 57.2 161.8)">1</text>
<text x="57.9" y="158.3" transform="rotate(-90 57.9 158.3)">GND</text>
</g>
<g font-size="1.1" fill="#808080">
<text x="99.4" y="33.2">+3.3V (ECL)</text>
<text x="108.5" y="33.2">+3.3V (ECL)</text>
<text x="57.5" y="40.8">IC17</text>
<text x="64.3" y="39.3">+3.3V (ECL)</text>
<text x="57.5" y="42.3">AZ1117E</text>
<text x="90.2" y="48.4">+3.3V (ECL)</text>
<text x="99.4" y="48.4">+3.3V (ECL)</text>
<text x="108.5" y="48.4">+3.3V (ECL)</text>
<text x="117.6" y="48.4">+3.3V (ECL)</text>
<text x="126.8" y="48.4">+3.3V (ECL)</text>
<text x="137.5" y="48.4">+3.3V (ECL)</text>
<text x="146.6" y="48.4">+3.3V (ECL)</text>
<text x="155.7" y="48.3">+3.3V (ECL)</text>
<text x="164.9" y="48.3">+3.3V (ECL)</text>
<text x="174" y="48.3">+3.3V (ECL)</text>
<text x="183.2" y="48.3">+3.3V (ECL)</text>
<text x="192.3" y="48.3">+3.3V (ECL)</text>
<text x="201.5" y="48.3">+3.3V (ECL)</text>
<text x="210.6" y="48.3">+3.3V (ECL)</text>
<text x="219.7" y="48.3">+3.3V (ECL)</text>
<text x="18.2" y="69">J5</text>
<text x="57.5" y="69.8">AZ1117E</text>
<text x="57.5" y="68.2">IC18</text>
<text x="64.3" y="66.7">+3.3V (CMOS)</text>
<text x="90.2" y="78.9">+3.3V (CMOS)</text>
<text x="99.4" y="78.9">+3.3V (CMOS)</text>
<text x="126.8" y="78.9">+3.3V (CMOS)</text>
<text x="135.9" y="78.9">+3.3V (CMOS)</text>
<text x="145.1" y="78.9">+3.3V (CMOS)</text>
<text x="154.2" y="78.9">+3.3V (CMOS)</text>
<text x="163.4" y="78.9">+3.3V (CMOS)</text>
<text x="172.5" y="78.9">+3.3V (CMOS)</text>
<text x="91.7" y="112.4">+5V</text>
<text x="99.4" y="112.4">+5V</text>
<text x="62" y="117">MC78M05</text>
<text x="62" y="115.5">IC19</text>
<text x="71.9" y="117">+5V</text>
<text x="28.9" y="130">J6</text>
<text x="91.7" y="126.1">+5V</text>
<text x="99.4" y="126.1">+5V</text>
<text x="62" y="149">IC20</text>
<text x="91.7" y="146">-5V</text>
<text x="62" y="150.5">MC79M05</text>
<text x="71.9" y="152">-5V</text>
<text x="91.7" y="159.7">-5V</text>
<text x="99.4" y="159.7">-5V</text>
<text x="28.9" y="163.5">J7</text>
</g>
</svg>
